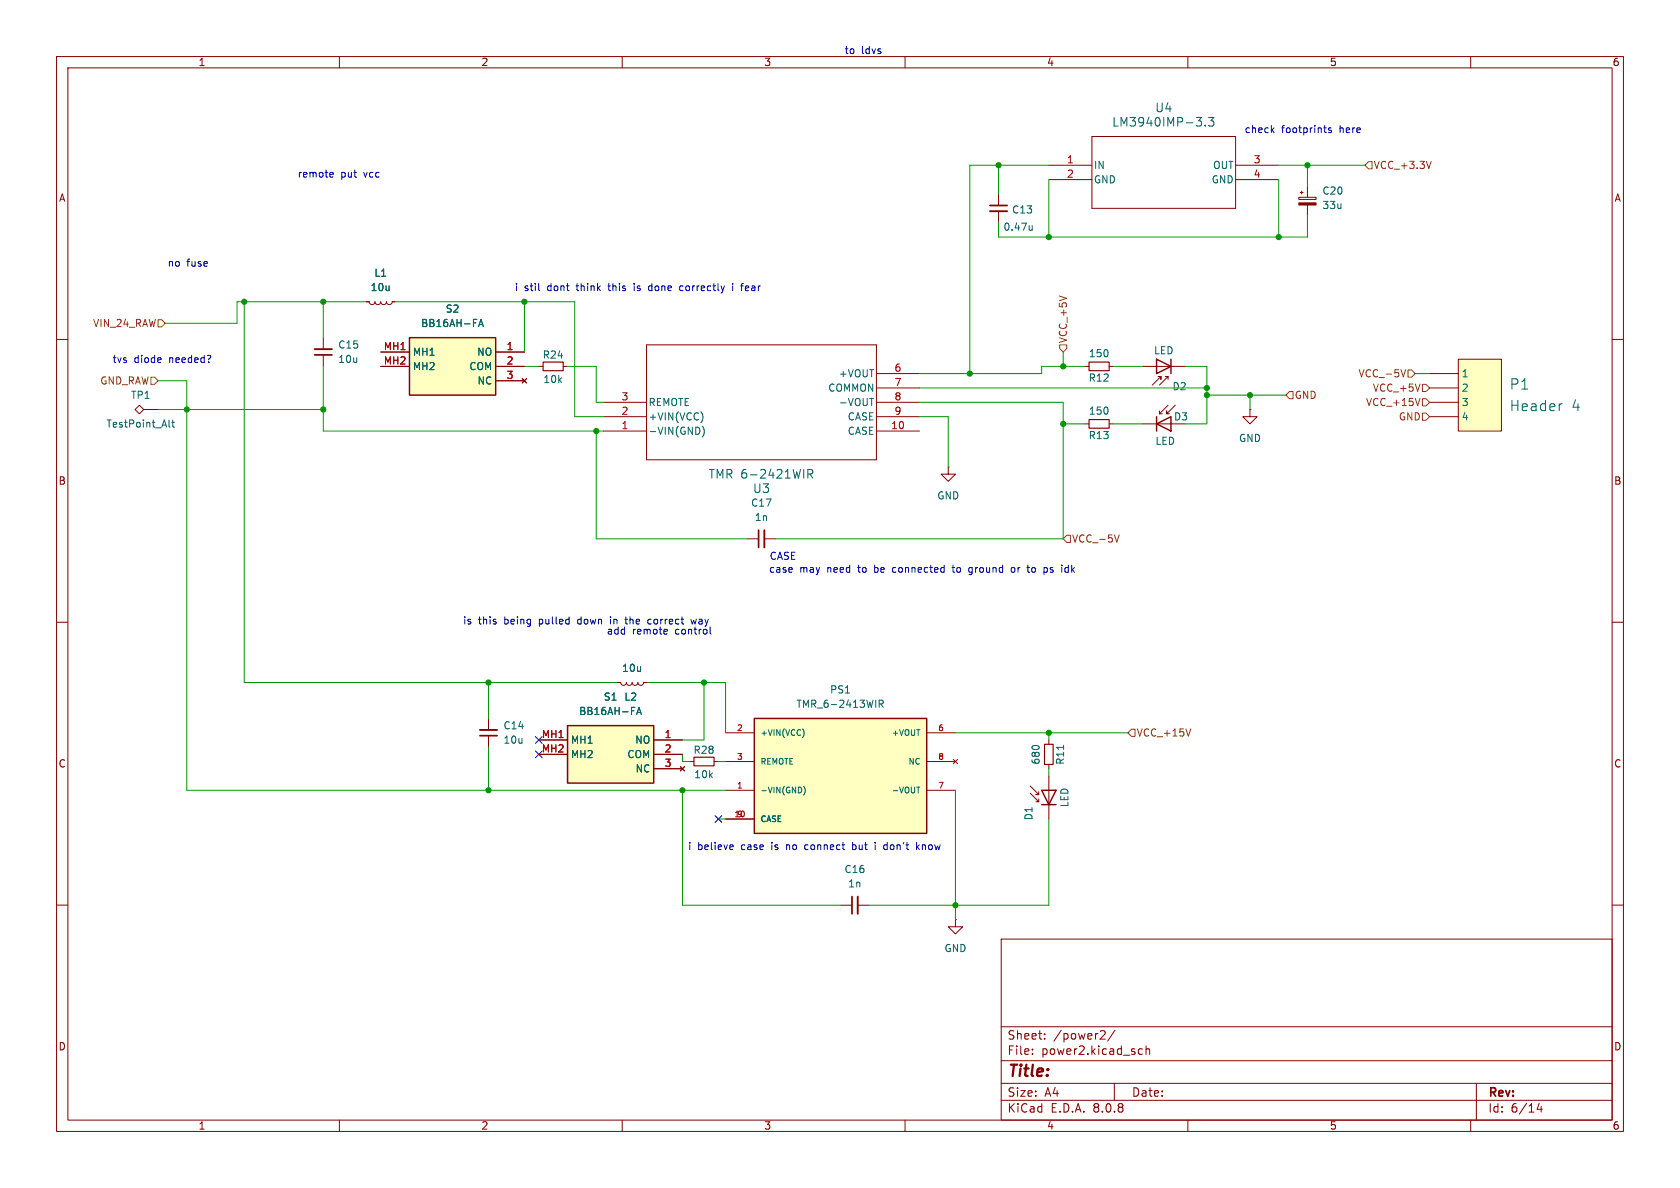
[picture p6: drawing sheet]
<svg xmlns="http://www.w3.org/2000/svg" width="297mm" height="210mm" viewBox="0 0 297 210" stroke-linecap="round" stroke-linejoin="round" font-family="sans-serif">
<g fill="none" stroke="#840000" stroke-width=".18">
<path d="M10 10h277v190h-277zM12 12h273v186h-273zM60 10v2M110 10v2M160 10v2M210 10v2M260 10v2M229.6 34.9h3.1v.4h-3.1zM229.9 34h.5M230.1 33.8v.5M231.1 33v1.9M231.1 36.2v1.9"/>
<path d="M10 60h2M95.2 64.8h.8M99.6 64.8h.7M106.7 76.2h7.6M106.7 73.7h7.6M106.7 71.1h7.6M114.3 61h40.6v20.3h-40.6zM154.9 76.2h7.7M154.9 73.7h7.7M154.9 71.1h7.7M154.9 66h7.7M154.9 68.6h7.7"/>
<path d="M191.8 74.9h.7M196.1 74.9h.7M201.9 74.9h5.1M205 73.2h.5M206.5 71.6l-1.5 1.6v-.6M207.8 71.6l-1.6 1.6v-.6v.6h.6M285 60h2M10 110h2M285 110h2M109.2 120.7h.5l.2 .3 .3 .2 .4-.2 .1-.3 .2 .3 .4 .2 .3-.2 .2-.3 .1 .3 .4 .2 .3-.2 .2-.3 .1 .3 .4 .2 .3-.2 .2-.3h.5M121.9 134.6h.8M126.2 134.6h.8"/>
<path d="M182.1 138.9l1.5 1.6h-.5h.5v-.5M185.4 137.2v7.6M182.1 140.2l1.5 1.5h-.5M183.6 141.2v.5M10 160h2M168.9 162.6v1.2h1.3l-1.3 1.3-1.3-1.3h1.3M168.9 162.6h.1M177 166h108v32h-108zM285 160h2M60 198v2M110 198v2M160 198v2"/>
<path d="M177 194.5h108M177 191.5h108M177 187.5h108M177 181.5h108M182.5 186.3v.1M182.5 185.5v.1M184.7 183.6v.1M184.7 182.8v.1M194.7 182.2l.5 .1 .2 .3-.9 1.1h.9M197 191.5v3M197.1 182.1l-1.3 2M201.4 186.3h.6"/>
<path d="M201.4 185.5h.6M202.6 185.5l.2-.1 .4 .1v.9M202.6 184.9v1.5M210 198v2M260 198v2M261 191.5v6.5M272.1 195l-.4 1.1h1M272.5 195.6v1"/>
</g>
<path d="M204.5 74.9l2.5-1.2v2.5zM204.5 73.7v2.5M184.1 139.7h2.6l-1.3 2.5zM184.1 142.2h2.6" fill="none" stroke="#840000" stroke-width=".25"/>
<path d="M123.7 75.8v.7M123.9 72.8a1.46 1.46 0 0 1 0 1.9M124.1 75.3a1.46 1.46 0 0 1 0 2M153.7 70.4h.8M142.8 83.8l.7-.1 .2-.2-.1-.4-.2-.1h-.6v1.5M143.2 83.8l.5 .7" fill="none" stroke="#006464" stroke-width=".18"/>
<path d="M96 64h3.6v1.5h-3.6zM192.5 74.2h3.6v1.5h-3.6zM122.7 133.9h3.5v1.5h-3.5z" fill="none" stroke="#840000" stroke-width=".2"/>
<path d="M229.6 35.9h3.1v.3h-3.1z" fill="#840000" stroke="#840000" stroke-width=".18"/>
<path d="M100.3 128.3h15.3v10.1h-15.3z" fill="#ffffc2"/>
<path d="M100.3 128.3h15.3v10.1h-15.3z" fill="none" stroke="#840000" stroke-width=".25"/>
<path d="M95.2 130.8h5.1M95.2 133.4h5.1M115.6 130.8h5M115.6 133.4h5M115.6 135.9h5M120.3 135.5l.7 .8M121 135.5l-.7 .8" fill="none" stroke="#840000" stroke-width=".18"/>
<path d="M112.5 126.3l.5-1.3 .4 1.3M112.7 125.9h.6" fill="none" stroke="#006464" stroke-width=".18"/>
<path d="M257.8 63.5h7.6v12.7h-7.6z" fill="#ffffc2"/>
<path d="M257.8 63.5h7.6v12.7h-7.6z" fill="none" stroke="#800000" stroke-width=".18"/>
<path d="M252.7 66h5.1M252.7 68.6h5.1M252.7 71.1h5.1M252.7 73.7h5.1" fill="none" stroke="#840000" stroke-width=".18"/>
<path d="M276 71.4h.2" fill="none" stroke="#006464" stroke-width=".18"/>
<path d="M72.4 59.7h15.2v10.2h-15.2z" fill="#ffffc2"/>
<path d="M72.4 59.7h15.2v10.2h-15.2zM204.5 63.5l2.5 1.3-2.5 1.2zM207 63.5v2.5" fill="none" stroke="#840000" stroke-width=".25"/>
<g fill="none" stroke="#840000" stroke-width=".18">
<path d="M176.5 34.3v2M176.5 37.3v2.1M57.1 59.7v2M57.1 62.7v2.1M67.3 62.2h5.1M67.3 64.8h5.1M87.6 62.2h5.1M87.6 64.8h5.1M87.6 67.3h5.1M92.3 66.9l.8 .8M93.1 66.9l-.8 .8M191.8 64.8h.7"/>
<path d="M196.1 64.8h.7M201.9 64.8h7.6M204.7 66.5h.5v.6v-.6l-1.5 1.6M206 66.5h.5M206.5 67.1v-.6l-1.5 1.6M221 72.4v1.3h1.2l-1.2 1.2-1.3-1.2h1.3M221 72.4h.1M132.1 95.3h2M135.1 95.3h2.1M167.6 82.6v1.2h1.3l-1.3 1.3-1.2-1.3h1.2M167.6 82.6h.1M86.4 127v2"/>
<path d="M86.4 130v2.1"/>
</g>
<path d="M182.5 39.9v.8M84.6 57.7l.4-1.2 .5 1.2M84.7 57.4h.6M182.5 40.6l-.4 .1" fill="none" stroke="#006464" stroke-width=".18"/>
<path d="M175 37.3h3.1M55.6 61.7h3.1M135.1 93.7v3.1M84.8 129h3.1" fill="none" stroke="#840000" stroke-width=".33"/>
<path d="M175 36.3h3.1M55.6 62.7h3.1M134.1 93.7v3.1M84.8 130h3.1" fill="none" stroke="#840000" stroke-width=".3"/>
<path d="M192.5 64h3.6v1.5h-3.6z" fill="none" stroke="#840000" stroke-width=".2"/>
<path d="M133.3 127h30.5v20.3h-30.5z" fill="#ffffc2"/>
<path d="M133.3 127h30.5v20.3h-30.5z" fill="none" stroke="#840000" stroke-width=".25"/>
<g fill="none" stroke="#840000" stroke-width=".18">
<path d="M185.4 29.2h7.6M185.4 31.8h7.6M193 24.1h25.4v12.7h-25.4zM218.4 29.2h7.7M218.4 31.8h7.7M64.8 53.3h.5l.1 .4 .4 .1 .3-.1 .2-.4 .1 .4 .4 .1 .4-.1 .1-.4 .2 .4 .3 .1 .4-.1 .1-.4 .2 .4 .3 .1 .4-.1 .1-.4h.5M24.6 71.6l.8 .8-.8 .8-.7-.8zM25.4 72.4h2.5M67.3 62.2h5.1M67.3 64.8h5.1M87.6 62.2h5.1M87.6 64.8h5.1"/>
<path d="M87.6 67.3h5.1M92.3 66.9l.8 .8M93.1 66.9l-.8 .8M95.2 130.8h5.1M95.2 133.4h5.1M109.2 120.7h.5M113.8 120.7h.5M115.6 130.8h5M115.6 133.4h5M115.6 135.9h5M120.3 135.5l.7 .8M121 135.5l-.7 .8"/>
<path d="M128.3 139.7h5M128.3 129.5h5M128.3 134.6h5M163.8 139.7h5.1M163.8 129.5h5.1M163.8 134.6h5.1M168.5 134.2l.8 .8M169.3 134.2l-.8 .8M185.4 130.8v.8M185.4 135.1v.8M128.3 144.8h5M148.6 160h2"/>
<path d="M151.6 160h2.1"/>
</g>
<g fill="none" stroke="#006464" stroke-width=".18">
<path d="M211.5 20.8h.9l-.5 .5M212.3 21.4l.1 .2-.1 .6M213.1 22.1v.2M213.7 20.8h.9l-.5 .5 .4 .2v.6l-.2 .2h-.4l-.2-.2M84.6 57.7l.4-1.2 .5 1.2M84.7 57.4h.6M29.9 74.2v1.1l.2 .2M30.4 74.7h.4M30.5 74.2v1.1l.3 .2M112.5 126.3l.5-1.3 .4 1.3M112.7 125.9h.6M141.7 139.4v.5"/>
<path d="M141.9 128.8a1.17 1.17 0 0 1 0 1.6M142.1 139a1.17 1.17 0 0 1 0 1.5M155.4 124.4h.6l.1-.2v-.3l-.7-.1v1.2M155.7 124.4l.4 .6M162 139.1h.6M188 131.7v.8"/>
</g>
<path d="M151.6 158.5v3" fill="none" stroke="#840000" stroke-width=".33"/>
<path d="M150.6 158.5v3" fill="none" stroke="#840000" stroke-width=".3"/>
<path d="M184.7 131.6h1.5v3.5h-1.5z" fill="none" stroke="#840000" stroke-width=".2"/>
<g fill="none" stroke="#725600" stroke-width=".18">
<path d="M241.9 28.6h.7v1.2h-.7l-.6-.6zM253 28.5l-.4 1.3M27.9 56.5h.7l.6 .7-.6 .6h-.7zM26.7 66.7h.6l.6 .6-.6 .6h-.6zM187.3 61h1.3v.6l-.6 .6-.7-.6zM228 69.2h.6v1.3h-.6l-.7-.6zM248.5 65.3l-.4 1.3M248.9 65.4h.7l.6 .6-.6 .7h-.7zM251 70.4l-.4 1.3M251.5 67.9h.6l.6 .7-.6 .6h-.6zM251.5 73h.6l.6 .7-.6 .6h-.6zM251.5 70.5h.6l.6 .6-.6 .7h-.6z"/>
<path d="M188.6 94.6h.6v1.3h-.6l-.6-.6zM197.9 94.6l-.5 1.2M200 128.9h.7v1.3h-.7l-.6-.7zM210.5 128.8l-.4 1.3"/>
</g>
<g fill="none" stroke="#0000c2" stroke-width=".18">
<path d="M58.5 30.5h.4v.3l-.6 .1M58.9 31.3h-.4M224.9 23l.3 .4M225.2 22.6l-.4 .5M234 22.6h.5M234.4 23.4h.1M235.3 22.7l-.3-.1-.1 .2v.2l.4 .1v.3h-.4M95.3 51.3l.1 .1M112.1 50.1v.1M112.1 50.5v.9M115.1 50.5l-.3 .1-.1 .2v.5l.4 .1M120.8 50.6l-.4-.1-.2 .3 .1 .5h.5"/>
<path d="M129.5 50.1v.1M129.5 50.5v.9M131.9 50.5l-.1 .2v.5l.1 .2M132.4 50.8l-.6 .2M168.5 99.9v1.1l.3 .2M188.9 99.9v1.3M107.9 109v.2M107.9 109.5v.8M110.5 109.5h.4M110.6 109v1.1l.3 .2M115.1 109.5h-.3l-.3 .2 .1 .6h.5M117.8 111.2l.2 .3-.6 .2"/>
<path d="M117.9 112l-.1 .1M122.1 109.5l.3 .8 .2-.6 .3 .6 .2-.8M125.5 110.8v1.1l.2 .2M158 100.3l-.2 .3v.3l.2 .3M168.3 100.3h.5M171.3 101l.2 .2 .4-.1M171.8 101.5l-.2 .1-.3-.1M171.9 100.4l-.4-.1-.2 .1M178.8 100.4l.2-.1 .4 .1v.5l-.1 .2-.3 .1-.2-.2zM182.6 100.3l-.2 .3v.3l.2 .3M185.7 101.1l.1 .1M185.7 100.4v.3"/>
<path d="M188.5 100.3l.4 .1M188.9 101.1l-.4 .1M129.4 149.3l.2 .3-.6 .2M129.6 150.1l-.2 .1M142.5 149.3l-.2 .3v.3l.2 .3M150.7 148.9v1.3M150.7 150.1l.4 .1M151.1 149.3l-.4 .1M154.7 148.9v.1M154.7 149.3v.9M156.5 149.3l.3 .1M156.8 150.1l-.3 .1"/>
<path d="M156.8 148.9v1.3M162 148.9v1.3M162.2 149.7l.3 .5M162.5 149.3l-.5 .5"/>
</g>
<g fill="none" stroke="#009600" stroke-width=".18">
<path d="M176.5 29.2v5.1M185.4 31.8v10.1M185.4 29.2h-14v36.8M226.1 29.2h15.2M226.1 31.8v10.1M231.1 29.2v3.8M231.1 38.1v3.8h-54.6v-2.5M43.2 53.3v67.4h66M57.1 53.3v6.4M64.8 53.3h-22.9v3.9h-12.7M69.8 53.3h31.8v20.4h5.1M92.7 53.3v8.9"/>
<path d="M27.9 67.3h5.1v72.4h95.3M27.9 72.4h29.2M57.1 64.8v11.4h49.6M92.7 64.8h2.5M100.3 64.8h5.1v6.3h1.3M105.4 76.2v19.1h26.7M162.6 71.1h25.4v24.2h-50.8M162.6 73.7h5v8.9M162.6 68.6h50.8M188 74.9h3.8M188 62.2v2.6M191.8 64.8h-7.7v1.2h-21.5"/>
<path d="M196.8 74.9h5.1M196.8 64.8h5.1M209.5 64.8h3.9v10.1h-3.9M213.4 69.9h13.9M221 69.9v2.5M250.2 66h2.5M86.4 120.7v6.3M86.4 132.1v7.6M114.3 120.7h14v8.8M120.6 139.7v20.3h28M120.6 133.4v1.2h1.3M124.5 120.7v10.1h-3.9"/>
<path d="M127 134.6h1.3M168.9 139.7v22.9M168.9 129.5h30.5M185.4 129.5v1.3M185.4 135.9v1.3M127 144.8h1.3M185.4 144.8v15.2h-31.7"/>
</g>
<path d="M94.6 130.2l1.3 1.2M94.6 132.7l1.3 1.3M95.9 130.2l-1.3 1.2M95.9 132.7l-1.3 1.3M126.4 144.2l1.2 1.2M127.6 144.2l-1.2 1.2" fill="none" stroke="#000084" stroke-width=".18"/>
<g fill="#009600" stroke="#009600" stroke-width=".18">
<circle cx="168.9" cy="160" r=".46"/>
<circle cx="185.4" cy="129.5" r=".46"/>
<circle cx="226.1" cy="41.9" r=".46"/>
<circle cx="213.4" cy="68.6" r=".46"/>
<circle cx="213.4" cy="69.9" r=".46"/>
<circle cx="188" cy="74.9" r=".46"/>
<circle cx="231.1" cy="29.2" r=".46"/>
<circle cx="221" cy="69.9" r=".46"/>
<circle cx="57.1" cy="53.3" r=".46"/>
<circle cx="57.1" cy="72.4" r=".46"/>
<circle cx="33" cy="72.4" r=".46"/>
<circle cx="86.4" cy="120.7" r=".46"/>
<circle cx="86.4" cy="139.7" r=".46"/>
<circle cx="105.4" cy="76.2" r=".46"/>
<circle cx="92.7" cy="53.3" r=".46"/>
<circle cx="43.2" cy="53.3" r=".46"/>
<circle cx="188" cy="64.8" r=".46"/>
<circle cx="171.4" cy="66" r=".46"/>
<circle cx="185.4" cy="41.9" r=".46"/>
<circle cx="176.5" cy="29.2" r=".46"/>
<circle cx="120.6" cy="139.7" r=".46"/>
<circle cx="124.5" cy="120.7" r=".46"/>
</g>
<text font-size="2.8" fill="#840000" x="178" y="190.9">Title:</text>
<g font-size="2.5" fill="#006464">
<text x="266.8" y="69.1">P1</text>
<text x="266.8" y="72.9">Header</text>
<text x="277.8" y="72.9">4</text>
</g>
<g font-size="2.1" fill="#006464">
<text x="196.5" y="22.6">LM3940IMP-3.3</text>
<text x="204.1" y="20">U4</text>
<text x="125.2" y="84.8">TMR 6-2421WIR</text>
<text x="133" y="87.4">U3</text>
</g>
<g font-size="2.1" fill="#840000">
<text x="178" y="184">Sheet:</text>
<text x="186.2" y="184">/power2/</text>
<text x="178" y="186.7">File:</text>
<text x="184.1" y="186.7">power2.kicad_sch</text>
<text x="178" y="196.9">KiCad</text>
<text x="178" y="194.1">Size:</text>
<text x="184.7" y="194.1">A4</text>
<text x="185.7" y="196.9">E.D.A.</text>
<text x="193.3" y="196.9">8.0.8</text>
<text x="200" y="194.1">Date:</text>
<text x="263" y="194.3">Rev:</text>
<text x="263" y="196.9">Id:</text>
<text x="267.1" y="196.9">6/14</text>
</g>
<g font-size="1.8" fill="#840000">
<text x="35" y="11.9">1</text>
<text x="85" y="11.9">2</text>
<text x="135" y="11.9">3</text>
<text x="185" y="11.9">4</text>
<text x="235" y="11.9">5</text>
<text x="285" y="11.9">6</text>
<text x="10.3" y="35.9">A</text>
<text x="285.3" y="35.9">A</text>
<text x="10.3" y="85.9">B</text>
<text x="285.3" y="85.9">B</text>
<text x="10.3" y="135.9">C</text>
<text x="285.3" y="135.9">C</text>
<text x="10.3" y="185.9">D</text>
<text x="285.3" y="185.9">D</text>
<text x="35" y="199.9">1</text>
<text x="85" y="199.9">2</text>
<text x="135" y="199.9">3</text>
<text x="185" y="199.9">4</text>
<text x="235" y="199.9">5</text>
<text x="285" y="199.9">6</text>
</g>
<g font-size="1.8" fill="#0000c2">
<text x="149.2" y="9.8">to</text>
<text x="152.3" y="9.8">ldvs</text>
<text x="219.9" y="23.7">check</text>
<text x="226.5" y="23.7">footprints</text>
<text x="236.9" y="23.7">here</text>
<text x="52.5" y="31.6">remote</text>
<text x="60.2" y="31.6">put</text>
<text x="64.4" y="31.6">vcc</text>
<text x="29.5" y="47.3">no</text>
<text x="33" y="47.3">fuse</text>
<text x="90.9" y="51.7">i</text>
<text x="92.7" y="51.7">stil</text>
<text x="96.9" y="51.7">dont</text>
<text x="102.2" y="51.7">think</text>
<text x="108" y="51.7">this</text>
<text x="112.7" y="51.7">is</text>
<text x="115.5" y="51.7">done</text>
<text x="121.2" y="51.7">correctly</text>
<text x="130.7" y="51.7">i</text>
<text x="132.5" y="51.7">fear</text>
<text x="19.8" y="64.4">tvs</text>
<text x="23.7" y="64.4">diode</text>
<text x="30" y="64.4">needed?</text>
<text x="135.8" y="101.5">case</text>
<text x="136" y="99.2">CASE</text>
<text x="141.4" y="101.5">may</text>
<text x="146.3" y="101.5">need</text>
<text x="152" y="101.5">to</text>
<text x="155" y="101.5">be</text>
<text x="158.4" y="101.5">connected</text>
<text x="169.3" y="101.5">to</text>
<text x="172.3" y="101.5">ground</text>
<text x="180" y="101.5">or</text>
<text x="183.1" y="101.5">to</text>
<text x="186.2" y="101.5">ps</text>
<text x="189.5" y="101.5">idk</text>
<text x="81.8" y="110.6">is</text>
<text x="84.6" y="110.6">this</text>
<text x="89.2" y="110.6">being</text>
<text x="95.6" y="110.6">pulled</text>
<text x="102.6" y="110.6">down</text>
<text x="107.2" y="112.4">add</text>
<text x="108.5" y="110.6">in</text>
<text x="111.5" y="110.6">the</text>
<text x="111.8" y="112.4">remote</text>
<text x="115.6" y="110.6">correct</text>
<text x="119.5" y="112.4">control</text>
<text x="123.5" y="110.6">way</text>
<text x="121.5" y="150.5">i</text>
<text x="123.3" y="150.5">believe</text>
<text x="131.1" y="150.5">case</text>
<text x="136.7" y="150.5">is</text>
<text x="139.5" y="150.5">no</text>
<text x="142.9" y="150.5">connect</text>
<text x="151.5" y="150.5">but</text>
<text x="155.7" y="150.5">i</text>
<text x="157.5" y="150.5">don't</text>
<text x="163.5" y="150.5">know</text>
</g>
<g font-size="1.8" fill="#a90000">
<text x="188.5" y="29">1</text>
<text x="221.5" y="29">3</text>
<text x="188.5" y="31.5">2</text>
<text x="221.5" y="31.5">4</text>
<text x="67.8" y="62">MH1</text>
<text x="67.8" y="64.5">MH2</text>
<text x="89.5" y="62">1</text>
<text x="89.5" y="64.5">2</text>
<text x="158" y="65.8">6</text>
<text x="89.5" y="67.1">3</text>
<text x="109.8" y="70.9">3</text>
<text x="158" y="68.3">7</text>
<text x="158" y="70.9">8</text>
<text x="109.8" y="75.9">1</text>
<text x="109.8" y="73.4">2</text>
<text x="157.4" y="75.9">10</text>
<text x="158" y="73.4">9</text>
<text x="95.7" y="130.6">MH1</text>
<text x="117.4" y="130.6">1</text>
<text x="95.7" y="133.1">MH2</text>
<text x="117.4" y="133.1">2</text>
<text x="117.4" y="135.6">3</text>
</g>
<g font-size="1.8" fill="#006464">
<text x="193.3" y="30.1">IN</text>
<text x="193.3" y="32.6">GND</text>
<text x="214.1" y="32.6">GND</text>
<text x="214.4" y="30.1">OUT</text>
<text x="233.7" y="34.6">C20</text>
<text x="177.3" y="41">0.47u</text>
<text x="178.8" y="37.9">C13</text>
<text x="233.7" y="37.1">33u</text>
<text x="65.4" y="51.7">10u</text>
<text x="66.1" y="49.1">L1</text>
<text x="74.3" y="58">BB16AH-FA</text>
<text x="78.7" y="55.5">S2</text>
<text x="59.7" y="61.8">C15</text>
<text x="59.7" y="64.4">10u</text>
<text x="72.9" y="63.1">MH1</text>
<text x="72.9" y="65.6">MH2</text>
<text x="82.9" y="65.6">COM</text>
<text x="84.3" y="63.1">NO</text>
<text x="95.8" y="63.6">R24</text>
<text x="192.4" y="63.3">150</text>
<text x="203.9" y="62.8">LED</text>
<text x="23.1" y="70.7">TP1</text>
<text x="84.3" y="68.2">NC</text>
<text x="96" y="67.9">10k</text>
<text x="114.6" y="72">REMOTE</text>
<text x="146.3" y="69.4">COMMON</text>
<text x="148.2" y="66.9">+VOUT</text>
<text x="148.2" y="72">-VOUT</text>
<text x="192.4" y="67.7">R12</text>
<text x="207.2" y="69.2">D2</text>
<text x="258.3" y="66.9">1</text>
<text x="258.3" y="69.4">2</text>
<text x="258.3" y="72">3</text>
<text x="18.7" y="75.8">TestPoint_Alt</text>
<text x="114.6" y="77.1">-VIN(GND)</text>
<text x="114.6" y="74.5">+VIN(VCC)</text>
<text x="149.8" y="77.1">CASE</text>
<text x="149.8" y="74.5">CASE</text>
<text x="192.4" y="77.8">R13</text>
<text x="192.4" y="73.5">150</text>
<text x="207.4" y="74.5">D3</text>
<text x="258.3" y="74.5">4</text>
<text x="204.2" y="78.8">LED</text>
<text x="218.9" y="78.3">GND</text>
<text x="132.7" y="89.8">C17</text>
<text x="165.6" y="88.5">GND</text>
<text x="133.3" y="92.3">1n</text>
<text x="109.9" y="119">10u</text>
<text x="106.6" y="124.1">S1</text>
<text x="110.3" y="124.1">L2</text>
<text x="140.7" y="125.3">TMR_6-2413WIR</text>
<text x="146.6" y="122.8">PS1</text>
<text x="88.9" y="129.1">C14</text>
<text x="88.9" y="131.7">10u</text>
<text x="100.8" y="131.7">MH1</text>
<text x="102.3" y="126.6">BB16AH-FA</text>
<text x="112.2" y="131.7">NO</text>
<text x="100.8" y="134.2">MH2</text>
<text x="110.8" y="134.2">COM</text>
<text x="112.3" y="136.8">NC</text>
<text x="122.5" y="133.5">R28</text>
<text x="122.6" y="137.8">10k</text>
<text x="184" y="135.3" transform="rotate(-90 184 135.3)">680</text>
<text x="188.3" y="135.3" transform="rotate(-90 188.3 135.3)">R11</text>
<text x="189.1" y="142.8" transform="rotate(-90 189.1 142.8)">LED</text>
<text x="182.7" y="145.1" transform="rotate(-90 182.7 145.1)">D1</text>
<text x="149.2" y="154.5">C16</text>
<text x="149.9" y="157.1">1n</text>
<text x="166.9" y="168.5">GND</text>
</g>
<g font-size="1.8" fill="#725600">
<text x="242.8" y="30.1">VCC_+3.3V</text>
<text x="16.4" y="58">VIN_24_RAW</text>
<text x="188.8" y="60.8" transform="rotate(-90 188.8 60.8)">VCC_+5V</text>
<text x="17.6" y="68.2">GND_RAW</text>
<text x="228.8" y="70.7">GND</text>
<text x="240.1" y="66.9">VCC_-5V</text>
<text x="241.4" y="72">VCC_+15V</text>
<text x="242.6" y="69.4">VCC_+5V</text>
<text x="247.2" y="74.5">GND</text>
<text x="189.4" y="96.1">VCC_-5V</text>
<text x="200.9" y="130.4">VCC_+15V</text>
</g>
<g font-size="1.4" fill="#a90000">
<text x="130.2" y="129.3">2</text>
<text x="165.8" y="129.3">6</text>
<text x="130.2" y="134.4">3</text>
<text x="165.8" y="134.4">8</text>
<text x="130.2" y="139.4">1</text>
<text x="165.8" y="139.4">7</text>
<text x="129.7" y="144.5">10</text>
<text x="130.2" y="144.5">9</text>
</g>
<g font-size="1.4" fill="#006464">
<text x="134.4" y="130.3">+VIN(VCC)</text>
<text x="157.5" y="130.3">+VOUT</text>
<text x="134.4" y="135.4">REMOTE</text>
<text x="160.5" y="135.4">NC</text>
<text x="134.4" y="140.4">-VIN(GND)</text>
<text x="157.5" y="140.4">-VOUT</text>
<text x="134.4" y="145.5">CASE</text>
</g>
</svg>
